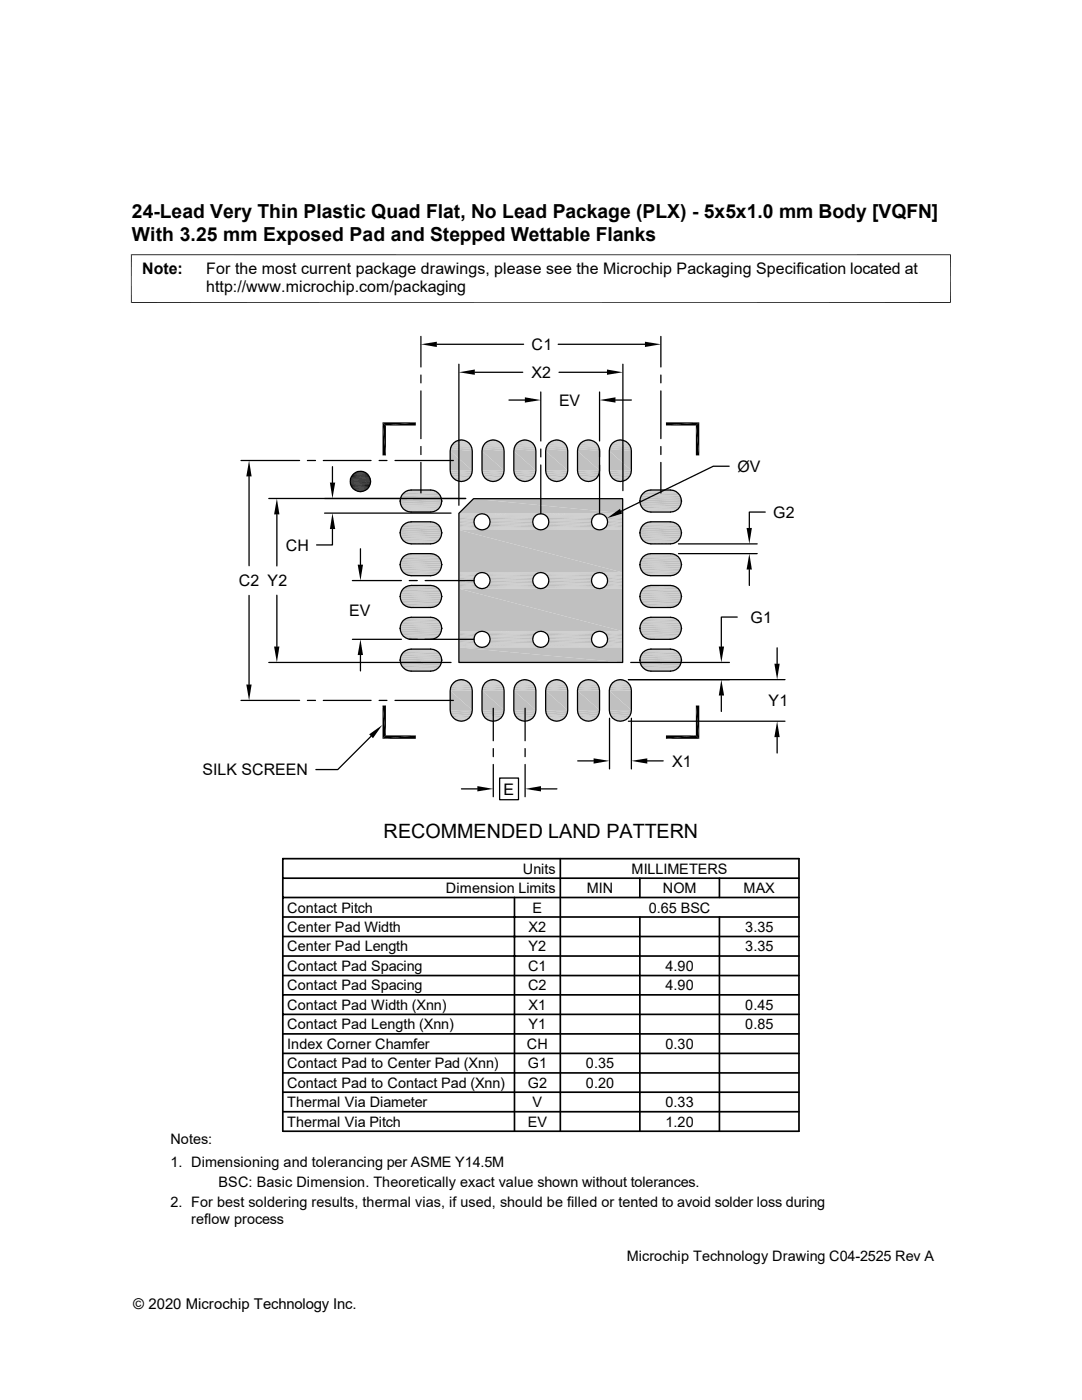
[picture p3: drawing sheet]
<svg xmlns="http://www.w3.org/2000/svg" width="216mm" height="279mm" viewBox="0 0 216 279" stroke-linecap="round" stroke-linejoin="round" font-family="sans-serif">
<g fill="#c0c0c0">
<path d="M91.7 87.8h.7z"/>
<path d="M98 87.8h.8z"/>
<path d="M104.4 87.8h.7z"/>
<path d="M110.7 87.8h.8z"/>
<path d="M117.1 87.8h.7z"/>
<path d="M123.4 87.8h.8z"/>
<path d="M117 87.8h.9z"/>
<path d="M117.1 87.8h.8z"/>
<path d="M104.3 87.8h.9z"/>
<path d="M104.4 87.8h.8z"/>
<path d="M91.6 87.8h.9z"/>
<path d="M91.7 87.8h.8z"/>
<path d="M123.1 87.9h1.4z"/>
<path d="M123.4 87.8l1.1 .1z"/>
<path d="M116.7 87.9h1.5z"/>
<path d="M117 87.8l1.2 .1z"/>
<path d="M110.4 87.9h1.4z"/>
<path d="M110.7 87.8l1.1 .1z"/>
<path d="M104 87.9h1.5z"/>
<path d="M104.3 87.8l1.2 .1z"/>
<path d="M97.7 87.9h1.4z"/>
<path d="M98 87.8l1.1 .1z"/>
<path d="M91.3 87.9h1.5z"/>
<path d="M91.6 87.8l1.2 .1z"/>
<path d="M122.9 88h1.7z"/>
<path d="M123.1 87.9l1.5 .1z"/>
<path d="M116.6 88h1.6z"/>
<path d="M116.7 87.9l1.5 .1z"/>
<path d="M110.2 88h1.7z"/>
<path d="M110.4 87.9l1.5 .1z"/>
<path d="M103.9 88h1.7z"/>
<path d="M104 87.9l1.6 .1z"/>
<path d="M97.5 88h1.7z"/>
<path d="M97.7 87.9l1.5 .1z"/>
<path d="M91.2 88h1.7z"/>
<path d="M91.3 87.9l1.6 .1z"/>
</g>
<path d="M122.7 88h2.2" fill="none" stroke="#c0c0c0" stroke-width=".2"/>
<path d="M122.9 88h1.7l.3 .1z" fill="#c0c0c0"/>
<path d="M116.3 88h2.2" fill="none" stroke="#c0c0c0" stroke-width=".2"/>
<path d="M116.6 88h1.6l.3 .1z" fill="#c0c0c0"/>
<path d="M110 88h2.2" fill="none" stroke="#c0c0c0" stroke-width=".2"/>
<path d="M110.2 88h1.7l.3 .1z" fill="#c0c0c0"/>
<path d="M103.7 88h2.1" fill="none" stroke="#c0c0c0" stroke-width=".2"/>
<path d="M103.9 88h1.7l.2 .1z" fill="#c0c0c0"/>
<path d="M97.3 88h2.2" fill="none" stroke="#c0c0c0" stroke-width=".2"/>
<path d="M97.5 88h1.7l.3 .1z" fill="#c0c0c0"/>
<path d="M91 88h2.1" fill="none" stroke="#c0c0c0" stroke-width=".2"/>
<path d="M91.2 88h1.7l.2 .1z" fill="#c0c0c0"/>
<g fill="none" stroke="#c0c0c0" stroke-width=".2">
<path d="M89.9 89.6h4.3M90 89.2h4.1M90.2 88.8h3.7M90.4 88.5h3.3M90.5 88.4h3.1M90.6 88.2h2.9M90.8 88.1h2.5M96.2 89.6h4.3M96.4 89.2h4.1M96.5 88.8h3.8M96.7 88.5h3.4M96.8 88.4h3.1"/>
<path d="M97 88.2h2.8M97.2 88.1h2.4M102.6 89.6h4.3M102.7 89.2h4.1M102.8 88.8h3.8M103.1 88.5h3.3M103.2 88.4h3.1M103.3 88.2h2.8M103.5 88.1h2.5M108.9 89.6h4.3M109 89.2h4.2M109.2 88.8h3.8"/>
<path d="M109.4 88.5h3.4M109.5 88.4h3.1M109.7 88.2h2.8M109.9 88.1h2.4M115.3 89.6h4.3M115.4 89.2h4.1M115.5 88.8h3.8M115.7 88.5h3.4M115.9 88.4h3.1M116 88.2h2.8M116.2 88.1h2.4M121.6 89.6h4.3"/>
<path d="M121.7 89.2h4.2M121.9 88.8h3.8M122.1 88.5h3.4M122.2 88.4h3.1M122.4 88.2h2.8M122.6 88.1h2.4"/>
</g>
<path d="M90.2 88.7h3.7M96.6 88.7h3.6M102.9 88.7h3.7M109.3 88.7h3.6M115.6 88.7h3.7M122 88.7h3.6" fill="none" stroke="#c0c0c0" stroke-width=".21"/>
<path d="M90 89h4.1M96.4 89h4M102.7 89h4.1M109.1 89h4M115.4 89h4.1M121.8 89h4" fill="none" stroke="#c0c0c0" stroke-width=".25"/>
<path d="M89.9 89.4h4.3M96.2 89.4h4.3M102.6 89.4h4.3M108.9 89.4h4.3M115.3 89.4h4.3M121.6 89.4h4.3" fill="none" stroke="#c0c0c0" stroke-width=".34"/>
<path d="M89.8 89.8h4.4M96.2 89.8h4.4M102.5 89.8h4.4M108.9 89.8h4.4M115.2 89.8h4.4M121.6 89.8h4.4" fill="none" stroke="#c0c0c0" stroke-width=".38"/>
<g fill="#c0c0c0">
<path d="M121.6 90l4.4 3.9h-4.4z"/>
<path d="M121.6 90h4.4v3.9z"/>
<path d="M115.2 90l4.4 3.9h-4.4z"/>
<path d="M115.2 90h4.4v3.9z"/>
<path d="M108.9 90l4.4 3.9h-4.4z"/>
<path d="M108.9 90h4.4v3.9z"/>
<path d="M102.5 90l4.4 3.9h-4.4z"/>
<path d="M102.5 90h4.4v3.9z"/>
<path d="M96.2 90l4.4 3.9h-4.4z"/>
<path d="M96.2 90h4.4v3.9z"/>
<path d="M89.8 90l4.4 3.9h-4.4z"/>
<path d="M89.8 90h4.4v3.9z"/>
</g>
<path d="M89.8 94.1h4.4M89.9 94.5h4.3M96.2 94.1h4.4M96.2 94.5h4.3M102.5 94.1h4.4M102.6 94.5h4.3M108.9 94.1h4.4M108.9 94.5h4.3M115.2 94.1h4.4M115.3 94.5h4.3M121.6 94.1h4.4M121.6 94.5h4.3" fill="none" stroke="#c0c0c0" stroke-width=".38"/>
<path d="M90 94.8h4.1M96.3 94.8h4.2M102.7 94.8h4.1M109 94.8h4.2M115.4 94.8h4.1M121.7 94.8h4.2" fill="none" stroke="#c0c0c0" stroke-width=".34"/>
<path d="M90.1 95.1h3.8M90.3 95.4h3.4M96.5 95.1h3.8M96.7 95.4h3.4M102.8 95.1h3.8M103 95.4h3.4M109.2 95.1h3.8M109.4 95.4h3.4M115.5 95.1h3.8M115.7 95.4h3.4M121.9 95.1h3.8M122.1 95.4h3.4" fill="none" stroke="#c0c0c0" stroke-width=".3"/>
<path d="M90.6 95.7h2.9M97 95.7h2.8M103.3 95.7h2.8M109.7 95.7h2.8M116 95.7h2.8M122.3 95.7h2.9" fill="none" stroke="#c0c0c0" stroke-width=".21"/>
<path d="M122.7 95.8l1.8 .2h-1.5z" fill="#c0c0c0"/>
<path d="M122.7 95.9h2.2" fill="none" stroke="#c0c0c0" stroke-width=".2"/>
<path d="M116.3 95.8l1.9 .2h-1.5z" fill="#c0c0c0"/>
<path d="M116.3 95.9h2.2" fill="none" stroke="#c0c0c0" stroke-width=".2"/>
<path d="M110 95.8l1.8 .2h-1.5z" fill="#c0c0c0"/>
<path d="M110 95.9h2.2" fill="none" stroke="#c0c0c0" stroke-width=".2"/>
<path d="M103.6 95.8l1.9 .2h-1.5z" fill="#c0c0c0"/>
<path d="M103.6 95.9h2.2" fill="none" stroke="#c0c0c0" stroke-width=".2"/>
<path d="M97.3 95.8l1.8 .2h-1.5z" fill="#c0c0c0"/>
<path d="M97.3 95.9h2.2" fill="none" stroke="#c0c0c0" stroke-width=".2"/>
<path d="M90.9 95.8l1.9 .2h-1.5z" fill="#c0c0c0"/>
<path d="M90.9 95.9h2.2" fill="none" stroke="#c0c0c0" stroke-width=".2"/>
<g fill="#c0c0c0">
<path d="M91.7 96.1h.7z"/>
<path d="M98 96.1h.8z"/>
<path d="M104.4 96.1h.7z"/>
<path d="M110.7 96.1h.8z"/>
<path d="M117.1 96.1h.7z"/>
<path d="M123.4 96.1h.8z"/>
<path d="M123 96l1.2 .1z"/>
<path d="M123 96h1.5z"/>
<path d="M116.7 96l1.1 .1z"/>
<path d="M116.7 96h1.5z"/>
<path d="M110.3 96l1.2 .1z"/>
<path d="M110.3 96h1.5z"/>
<path d="M104 96l1.1 .1z"/>
<path d="M104 96h1.5z"/>
<path d="M97.6 96l1.2 .1z"/>
<path d="M97.6 96h1.5z"/>
<path d="M91.3 96l1.1 .1z"/>
<path d="M91.3 96h1.5z"/>
</g>
<g fill="none" stroke="#c0c0c0" stroke-width=".2">
<path d="M80.9 98h6.1M81.3 97.9h5.4M81.7 97.8h4.6M128.8 98h6.1M129.1 97.9h5.4M129.5 97.8h4.7M79.9 100.4h8.2M80 100.8h8M80.1 101.2h7.7M80.3 101.5h7.3M80.5 101.6h7M80.6 101.7h6.7"/>
<path d="M80.8 101.9h6.4M80.9 102h6.1M80.9 104.4h6.1M80.9 108.3h6.1M80.9 110.7h6.1M80.9 114.7h6.1M80.9 117.1h6.1M81.2 102h5.6M81.3 104.2h5.4M81.3 108.5h5.4M81.3 110.6h5.4M81.3 114.8h5.4"/>
<path d="M81.3 116.9h5.4M81.3 102.1h5.4M81.6 102.2h4.8M81.7 104.2h4.6M81.7 108.5h4.6M81.7 110.5h4.6M81.7 114.9h4.6M81.7 116.9h4.6M128.8 102h6.1M128.8 104.4h6.1M128.8 108.3h6.1M128.8 110.7h6.1"/>
<path d="M128.8 114.7h6.1M128.8 117.1h6.1M129.1 102.1h5.4M129.1 104.2h5.4M129.1 108.5h5.4M129.1 110.6h5.4M129.1 114.8h5.4M129.1 116.9h5.4M129.5 102.2h4.7M129.5 104.2h4.7M129.5 108.5h4.7M129.5 110.5h4.7"/>
<path d="M129.5 114.9h4.7M129.5 116.9h4.7M80.9 121h6.1M80.9 123.4h6.1M80.9 127.4h6.1M80.9 129.8h6.1M80.9 133.7h6.1M81.3 121.2h5.4M81.3 123.3h5.4M81.3 127.5h5.4M81.3 129.6h5.4M81.3 133.9h5.4"/>
<path d="M81.7 121.2h4.6M81.7 123.2h4.6M81.7 127.6h4.6M81.7 129.6h4.6M81.7 133.9h4.6M128.8 121h6.1M128.8 123.4h6.1M128.8 127.4h6.1M128.8 129.8h6.1M128.8 133.7h6.1M129.1 121.2h5.4M129.1 123.3h5.4"/>
<path d="M129.1 127.5h5.4M129.1 129.6h5.4M129.1 133.9h5.4M129.5 121.2h4.7M129.5 123.2h4.7M129.5 127.6h4.7M129.5 129.6h4.7M129.5 133.9h4.7"/>
</g>
<g fill="none" stroke="#c0c0c0" stroke-width=".21">
<path d="M80.6 98.2h6.7M128.5 98.2h6.7M80.2 101.3h7.6M80.6 104.5h6.7M80.6 108.1h6.7M80.6 110.9h6.7M80.6 114.5h6.7M80.6 117.2h6.7M128.5 101.8h6.7M128.5 104.5h6.7M128.5 108.1h6.7M128.5 110.9h6.7"/>
<path d="M128.5 114.5h6.7M128.5 117.2h6.7M80.6 120.8h6.7M80.6 123.6h6.7M80.6 127.2h6.7M80.6 129.9h6.7M80.6 133.5h6.7M128.5 120.8h6.7M128.5 123.6h6.7M128.5 127.2h6.7M128.5 129.9h6.7M128.5 133.5h6.7"/>
</g>
<g fill="none" stroke="#c0c0c0" stroke-width=".3">
<path d="M80.1 98.7h7.7M80.3 98.4h7.3M128 98.7h7.7M128.2 98.4h7.3M80.1 105.1h7.7M80.1 107.6h7.7M80.1 111.4h7.7M80.1 113.9h7.7M80.1 117.8h7.7M80.3 104.8h7.3M80.3 107.9h7.3M80.3 111.1h7.3"/>
<path d="M80.3 114.2h7.3M80.3 117.5h7.3M128 105.1h7.7M128 107.6h7.7M128 111.4h7.7M128 113.9h7.7M128 117.8h7.7M128.2 104.8h7.3M128.2 107.9h7.3M128.2 111.1h7.3M128.2 114.2h7.3M128.2 117.5h7.3"/>
<path d="M80.1 120.3h7.7M80.1 124.1h7.7M80.1 126.6h7.7M80.1 133h7.7M80.3 120.6h7.3M80.3 123.8h7.3M80.3 126.9h7.3M80.3 133.3h7.3M128 120.3h7.7M128 124.1h7.7M128 126.6h7.7M128 133h7.7"/>
<path d="M128.2 120.6h7.3M128.2 123.8h7.3M128.2 126.9h7.3M128.2 133.3h7.3"/>
</g>
<g fill="none" stroke="#c0c0c0" stroke-width=".34">
<path d="M80 99.1h8M127.8 99.1h8M79.9 100.6h8.2M80 105.4h8M80 107.3h8M80 111.8h8M80 113.6h8M80 118.1h8M80 120h8M127.8 100.9h8M127.8 105.4h8M127.8 107.3h8"/>
<path d="M127.8 111.8h8M127.8 113.6h8M127.8 118.1h8M127.8 120h8M128 101.3h7.7M80 124.5h8M80 126.3h8M80 130.8h8M80 132.7h8M80.1 130.5h7.7M127.8 124.5h8M127.8 126.3h8"/>
<path d="M127.8 130.8h8M127.8 132.7h8M128 130.5h7.7"/>
</g>
<g fill="none" stroke="#c0c0c0" stroke-width=".38">
<path d="M79.8 99.8h8.3M79.9 99.4h8.2M127.7 99.8h8.3M127.7 99.4h8.2M79.8 100.2h8.3M79.8 106.2h8.3M79.8 106.5h8.3M79.8 112.5h8.3M79.8 112.9h8.3M79.8 118.9h8.3M79.8 119.2h8.3M79.9 105.8h8.2"/>
<path d="M79.9 106.9h8.2M79.9 112.1h8.2M79.9 113.3h8.2M79.9 118.5h8.2M79.9 119.6h8.2M127.7 100.2h8.3M127.7 106.2h8.3M127.7 106.5h8.3M127.7 112.5h8.3M127.7 112.9h8.3M127.7 118.9h8.3M127.7 119.2h8.3"/>
<path d="M127.7 100.6h8.2M127.7 105.8h8.2M127.7 106.9h8.2M127.7 112.1h8.2M127.7 113.3h8.2M127.7 118.5h8.2M127.7 119.6h8.2M79.8 125.2h8.3M79.8 125.6h8.3M79.8 131.6h8.3M79.8 131.9h8.3M79.9 124.8h8.2"/>
<path d="M79.9 126h8.2M79.9 131.2h8.2M79.9 132.3h8.2M127.7 125.2h8.3M127.7 125.6h8.3M127.7 131.6h8.3M127.7 131.9h8.3M127.7 124.8h8.2M127.7 126h8.2M127.7 131.2h8.2M127.7 132.3h8.2"/>
</g>
<path d="M80 101h8M128.2 101.6h7.3M80.3 130.2h7.3M128.2 130.2h7.3" fill="none" stroke="#c0c0c0" stroke-width=".25"/>
<g fill="#c0c0c0">
<path d="M91.7 135.7h.7z"/>
<path d="M98 135.7h.8z"/>
<path d="M104.4 135.7h.7z"/>
<path d="M110.7 135.7h.8z"/>
<path d="M117.1 135.7h.7z"/>
<path d="M123.4 135.7h.8z"/>
<path d="M117 135.7h.9z"/>
<path d="M117.1 135.7h.8z"/>
<path d="M104.3 135.7h.9z"/>
<path d="M104.4 135.7h.8z"/>
<path d="M91.6 135.7h.9z"/>
<path d="M91.7 135.7h.8z"/>
<path d="M123.1 135.8h1.4z"/>
<path d="M123.4 135.7l1.1 .1z"/>
<path d="M116.7 135.8h1.5z"/>
<path d="M117 135.7l1.2 .1z"/>
<path d="M110.4 135.8h1.4z"/>
<path d="M110.7 135.7l1.1 .1z"/>
<path d="M104 135.8h1.5z"/>
<path d="M104.3 135.7l1.2 .1z"/>
<path d="M97.7 135.8h1.4z"/>
<path d="M98 135.7l1.1 .1z"/>
<path d="M91.3 135.8h1.5z"/>
<path d="M91.6 135.7l1.2 .1z"/>
<path d="M122.9 135.8h1.7z"/>
<path d="M123.1 135.8h1.5z"/>
<path d="M116.6 135.8h1.6z"/>
<path d="M110.2 135.8h1.7z"/>
<path d="M110.4 135.8h1.5z"/>
<path d="M103.9 135.8h1.7z"/>
<path d="M104 135.8h1.6z"/>
<path d="M97.5 135.8h1.7z"/>
<path d="M97.7 135.8h1.5z"/>
<path d="M91.2 135.8h1.7z"/>
<path d="M91.3 135.8h1.6z"/>
</g>
<path d="M122.7 135.9h2.2" fill="none" stroke="#c0c0c0" stroke-width=".2"/>
<path d="M122.9 135.8h1.7l.3 .1z" fill="#c0c0c0"/>
<path d="M116.3 135.9h2.2" fill="none" stroke="#c0c0c0" stroke-width=".2"/>
<path d="M116.6 135.8h1.6l.3 .1z" fill="#c0c0c0"/>
<path d="M110 135.9h2.2" fill="none" stroke="#c0c0c0" stroke-width=".2"/>
<path d="M110.2 135.8h1.7l.3 .1z" fill="#c0c0c0"/>
<path d="M103.7 135.9h2.1" fill="none" stroke="#c0c0c0" stroke-width=".2"/>
<path d="M103.9 135.8h1.7l.2 .1z" fill="#c0c0c0"/>
<path d="M97.3 135.9h2.2" fill="none" stroke="#c0c0c0" stroke-width=".2"/>
<path d="M97.5 135.8h1.7l.3 .1z" fill="#c0c0c0"/>
<path d="M91 135.9h2.1" fill="none" stroke="#c0c0c0" stroke-width=".2"/>
<path d="M91.2 135.8h1.7l.2 .1z" fill="#c0c0c0"/>
<g fill="none" stroke="#c0c0c0" stroke-width=".2">
<path d="M89.9 137.4h4.3M90 137h4.1M90.2 136.7h3.7M90.2 136.5h3.7M90.4 136.4h3.3M90.5 136.2h3.1M90.6 136.1h2.9M90.8 136h2.5M96.2 137.4h4.3M96.4 137h4.1M96.5 136.7h3.8M96.6 136.5h3.6"/>
<path d="M96.7 136.4h3.4M96.8 136.2h3.1M97 136.1h2.8M97.2 136h2.4M102.6 137.4h4.3M102.7 137h4.1M102.8 136.7h3.8M102.9 136.5h3.7M103.1 136.4h3.3M103.2 136.2h3.1M103.3 136.1h2.8M103.5 136h2.5"/>
<path d="M108.9 137.4h4.3M109 137h4.2M109.2 136.7h3.8M109.3 136.5h3.6M109.4 136.4h3.4M109.5 136.2h3.1M109.7 136.1h2.8M109.9 136h2.4M115.3 137.4h4.3M115.4 137h4.1M115.5 136.7h3.8M115.6 136.5h3.7"/>
<path d="M115.7 136.4h3.4M115.9 136.2h3.1M116 136.1h2.8M116.2 136h2.4M121.6 137.4h4.3M121.7 137h4.2M121.9 136.7h3.8M122 136.5h3.6M122.1 136.4h3.4M122.2 136.2h3.1M122.4 136.1h2.8M122.6 136h2.4"/>
</g>
<path d="M90 136.9h4.1M96.4 136.9h4M102.7 136.9h4.1M109.1 136.9h4M115.4 136.9h4.1M121.8 136.9h4" fill="none" stroke="#c0c0c0" stroke-width=".25"/>
<path d="M89.9 137.2h4.3M96.2 137.2h4.3M102.6 137.2h4.3M108.9 137.2h4.3M115.3 137.2h4.3M121.6 137.2h4.3" fill="none" stroke="#c0c0c0" stroke-width=".34"/>
<path d="M89.8 137.6h4.4M96.2 137.6h4.4M102.5 137.6h4.4M108.9 137.6h4.4M115.2 137.6h4.4M121.6 137.6h4.4" fill="none" stroke="#c0c0c0" stroke-width=".38"/>
<g fill="#c0c0c0">
<path d="M121.6 137.8l4.4 3.9h-4.4z"/>
<path d="M121.6 137.8h4.4v3.9z"/>
<path d="M115.2 137.8l4.4 3.9h-4.4z"/>
<path d="M115.2 137.8h4.4v3.9z"/>
<path d="M108.9 137.8l4.4 3.9h-4.4z"/>
<path d="M108.9 137.8h4.4v3.9z"/>
<path d="M102.5 137.8l4.4 3.9h-4.4z"/>
<path d="M102.5 137.8h4.4v3.9z"/>
<path d="M96.2 137.8l4.4 3.9h-4.4z"/>
<path d="M96.2 137.8h4.4v3.9z"/>
<path d="M89.8 137.8l4.4 3.9h-4.4z"/>
<path d="M89.8 137.8h4.4v3.9z"/>
</g>
<path d="M89.8 141.9h4.4M89.9 142.3h4.3M96.2 141.9h4.4M96.2 142.3h4.3M102.5 141.9h4.4M102.6 142.3h4.3M108.9 141.9h4.4M108.9 142.3h4.3M115.2 141.9h4.4M115.3 142.3h4.3M121.6 141.9h4.4M121.6 142.3h4.3" fill="none" stroke="#c0c0c0" stroke-width=".38"/>
<path d="M90 142.7h4.1M90.1 143h3.8M96.3 142.7h4.2M96.5 143h3.8M102.7 142.7h4.1M102.8 143h3.8M109 142.7h4.2M109.2 143h3.8M115.4 142.7h4.1M115.5 143h3.8M121.7 142.7h4.2M121.9 143h3.8" fill="none" stroke="#c0c0c0" stroke-width=".34"/>
<path d="M90.3 143.3h3.4M96.7 143.3h3.4M103 143.3h3.4M109.4 143.3h3.4M115.7 143.3h3.4M122.1 143.3h3.4" fill="none" stroke="#c0c0c0" stroke-width=".25"/>
<path d="M90.6 143.5h2.9M97 143.5h2.8M103.3 143.5h2.8M109.7 143.5h2.8M116 143.5h2.8M122.3 143.5h2.9" fill="none" stroke="#c0c0c0" stroke-width=".21"/>
<path d="M122.7 143.6l1.8 .2h-1.5z" fill="#c0c0c0"/>
<path d="M122.7 143.7h2.2" fill="none" stroke="#c0c0c0" stroke-width=".2"/>
<path d="M116.3 143.6l1.9 .2h-1.5z" fill="#c0c0c0"/>
<path d="M116.3 143.7h2.2" fill="none" stroke="#c0c0c0" stroke-width=".2"/>
<path d="M110 143.6l1.8 .2h-1.5z" fill="#c0c0c0"/>
<path d="M110 143.7h2.2" fill="none" stroke="#c0c0c0" stroke-width=".2"/>
<path d="M103.6 143.6l1.9 .2h-1.5z" fill="#c0c0c0"/>
<path d="M103.6 143.7h2.2" fill="none" stroke="#c0c0c0" stroke-width=".2"/>
<path d="M97.3 143.6l1.8 .2h-1.5z" fill="#c0c0c0"/>
<path d="M97.3 143.7h2.2" fill="none" stroke="#c0c0c0" stroke-width=".2"/>
<path d="M90.9 143.6l1.9 .2h-1.5z" fill="#c0c0c0"/>
<path d="M90.9 143.7h2.2" fill="none" stroke="#c0c0c0" stroke-width=".2"/>
<g fill="#c0c0c0">
<path d="M91.7 143.9h.7z"/>
<path d="M98 143.9h.8z"/>
<path d="M104.4 143.9h.7z"/>
<path d="M110.7 143.9h.8z"/>
<path d="M117.1 143.9h.7z"/>
<path d="M123.4 143.9h.8z"/>
<path d="M123 143.8l1.2 .1z"/>
<path d="M123 143.8h1.5z"/>
<path d="M116.7 143.8l1.1 .1z"/>
<path d="M116.7 143.8h1.5z"/>
<path d="M110.3 143.8l1.2 .1z"/>
<path d="M110.3 143.8h1.5z"/>
<path d="M104 143.8l1.1 .1z"/>
<path d="M104 143.8h1.5z"/>
<path d="M97.6 143.8l1.2 .1z"/>
<path d="M97.6 143.8h1.5z"/>
<path d="M91.3 143.8l1.1 .1z"/>
<path d="M91.3 143.8h1.5z"/>
<path d="M94.5 99.5l29.7 2.9h-32.6z"/>
<path d="M94.5 99.5h29.7v2.9z"/>
</g>
<g fill="none" stroke="#c0c0c0" stroke-width=".2">
<path d="M91.6 102.5h32.6M91.6 102.6h4.5M91.6 102.7h4.2M91.6 102.8h3.9M91.6 105.5h3.9M91.6 105.6h4.2M91.6 105.7h4.5M96.4 102.6h11.3M96.4 105.7h11.3M96.6 102.7h10.9M96.6 105.6h10.9M96.9 102.8h10.3"/>
<path d="M96.9 105.5h10.3M108.1 102.6h11.4M108.1 105.7h11.4M108.3 102.7h10.9M108.3 105.6h10.9M108.6 102.8h10.3M108.6 105.5h10.3M119.8 102.6h4.4M119.8 105.7h4.4M120.1 102.7h4.1M120.1 105.6h4.1M120.4 102.8h3.8"/>
<path d="M120.4 105.5h3.8"/>
</g>
<path d="M91.6 103h3.6M91.6 103.2h3.4M91.6 105.3h3.6M97.2 103h9.7M97.2 105.3h9.7M97.4 103.2h9.3M108.9 103h9.8M108.9 105.3h9.8M109.1 103.2h9.3M120.6 103h3.6M120.6 105.3h3.6M120.8 103.2h3.4" fill="none" stroke="#c0c0c0" stroke-width=".21"/>
<g fill="none" stroke="#c0c0c0" stroke-width=".3">
<path d="M91.6 103.4h3.2M91.6 104h3M91.6 104.3h3M91.6 104.6h3.1M97.6 103.4h9M97.7 104.6h8.7M97.8 104h8.5M97.8 104.3h8.5M109.3 103.4h8.9M109.4 104.6h8.7M109.5 104h8.5M109.5 104.3h8.5"/>
<path d="M121 103.4h3.2M121.1 104.6h3.1M121.2 104h3M121.2 104.3h3"/>
</g>
<path d="M91.6 103.7h3.1M91.6 104.9h3.2M91.6 105.1h3.4M97.4 105.1h9.3M97.6 104.9h9M97.7 103.7h8.7M109.1 105.1h9.3M109.3 104.9h8.9M109.4 103.7h8.7M120.8 105.1h3.4M121 104.9h3.2M121.1 103.7h3.1" fill="none" stroke="#c0c0c0" stroke-width=".25"/>
<g fill="#c0c0c0">
<path d="M91.6 105.7l32.6 8.6h-32.6z"/>
<path d="M91.6 105.7h32.6v8.6z"/>
</g>
<g fill="none" stroke="#c0c0c0" stroke-width=".2">
<path d="M91.6 114.3h4.5M91.6 114.4h4.2M91.6 114.5h3.9M91.6 114.7h3.6M91.6 117.1h3.6M91.6 117.2h3.9M91.6 117.4h4.2M91.6 117.5h4.5M96.4 114.3h11.3M96.4 117.5h11.3M96.6 114.4h10.9M96.6 117.4h10.9"/>
<path d="M96.9 114.5h10.3M96.9 117.2h10.3M97.2 114.7h9.7M97.2 117.1h9.7M108.1 114.3h11.4M108.1 117.5h11.4M108.3 114.4h10.9M108.3 117.4h10.9M108.6 114.5h10.3M108.6 117.2h10.3M108.9 114.7h9.8M108.9 117.1h9.8"/>
<path d="M119.8 114.3h4.4M119.8 117.5h4.4M120.1 114.4h4.1M120.1 117.4h4.1M120.4 114.5h3.8M120.4 117.2h3.8M120.6 114.7h3.6M120.6 117.1h3.6"/>
</g>
<g fill="none" stroke="#c0c0c0" stroke-width=".25">
<path d="M91.6 114.9h3.4M91.6 115.1h3.2M91.6 116.6h3.2M91.6 116.8h3.4M97.4 114.9h9.3M97.4 116.8h9.3M97.6 115.1h9M97.6 116.6h9M109.1 114.9h9.3M109.1 116.8h9.3M109.3 115.1h8.9M109.3 116.6h8.9"/>
<path d="M120.8 114.9h3.4M120.8 116.8h3.4M121 115.1h3.2M121 116.6h3.2"/>
</g>
<g fill="none" stroke="#c0c0c0" stroke-width=".3">
<path d="M91.6 115.4h3.1M91.6 115.7h3M91.6 116h3M91.6 116.3h3.1M97.7 115.4h8.7M97.7 116.3h8.7M97.8 115.7h8.5M97.8 116h8.5M109.4 115.4h8.7M109.4 116.3h8.7M109.5 115.7h8.5M109.5 116h8.5"/>
<path d="M121.1 115.4h3.1M121.1 116.3h3.1M121.2 115.7h3M121.2 116h3"/>
</g>
<g fill="#c0c0c0">
<path d="M91.6 117.5l32.6 8.5h-32.6z"/>
<path d="M91.6 117.5h32.6v8.5z"/>
</g>
<g fill="none" stroke="#c0c0c0" stroke-width=".2">
<path d="M91.6 126h4.5M91.6 126.1h4.2M91.6 126.2h3.9M91.6 128.9h3.9M91.6 129.1h4.2M91.6 129.2h4.5M96.4 126h11.3M96.4 129.2h11.3M96.6 126.1h10.9M96.6 129.1h10.9M96.9 126.2h10.3M96.9 128.9h10.3"/>
<path d="M108.1 126h11.4M108.1 129.2h11.4M108.3 126.1h10.9M108.3 129.1h10.9M108.6 126.2h10.3M108.6 128.9h10.3M119.8 126h4.4M119.8 129.2h4.4M120.1 126.1h4.1M120.1 129.1h4.1M120.4 126.2h3.8M120.4 128.9h3.8"/>
</g>
<path d="M91.6 126.4h3.6M91.6 128.5h3.4M91.6 128.8h3.6M97.2 126.4h9.7M97.2 128.8h9.7M97.4 128.5h9.3M108.9 126.4h9.8M108.9 128.8h9.8M109.1 128.5h9.3M120.6 126.4h3.6M120.6 128.8h3.6M120.8 128.5h3.4" fill="none" stroke="#c0c0c0" stroke-width=".21"/>
<path d="M91.6 126.6h3.4M91.6 126.9h3.2M91.6 128h3.1M97.4 126.6h9.3M97.6 126.9h9M97.7 128h8.7M109.1 126.6h9.3M109.3 126.9h8.9M109.4 128h8.7M120.8 126.6h3.4M121 126.9h3.2M121.1 128h3.1" fill="none" stroke="#c0c0c0" stroke-width=".25"/>
<g fill="none" stroke="#c0c0c0" stroke-width=".3">
<path d="M91.6 127.1h3.1M91.6 127.4h3M91.6 127.7h3M91.6 128.3h3.2M97.6 128.3h9M97.7 127.1h8.7M97.8 127.4h8.5M97.8 127.7h8.5M109.3 128.3h8.9M109.4 127.1h8.7M109.5 127.4h8.5M109.5 127.7h8.5"/>
<path d="M121 128.3h3.2M121.1 127.1h3.1M121.2 127.4h3M121.2 127.7h3"/>
</g>
<g fill="#c0c0c0">
<path d="M91.6 129.2l32.6 3h-32.6z"/>
<path d="M91.6 129.2h32.6v3z"/>
</g>
<g fill="none" stroke="#000" stroke-width=".25">
<path d="M84 67.1v6.1M84 74.8v1.6M84 78v9.5M87.2 68.7h17.3M91.6 72.7v28.1M94.7 74.3h9.6M101.6 79.8h3.1M107.9 78.2v9.8M111.4 68.7h17.3M111.5 74.3h9.6M119.6 78.2v9.8M122.8 79.8h3.2"/>
<path d="M124.3 72.7v25.2M131.9 67.1v6.1M131.9 74.8v1.6M131.9 78v9.5M48.1 91.9h11.7M49.7 95.1v17.8M53.6 99.5h39.3M61.3 91.9h1.6M64.5 91.9h9.5M66.3 93.1v3.2M75.6 91.9h1.6M78.8 91.9h11.7"/>
<path d="M79.8 100a2.24 2.24 0 0 1 2.2-2.2h3.9a2.24 2.24 0 0 1 2.2 2.2M79.8 100a2.17 2.17 0 0 0 2.2 2.2h3.9a2.17 2.17 0 0 0 2.2-2.2M79.8 100h.1M84 89.1v1.6M84 92.3v6.1M88.1 100h.1M90.5 88.4a2.19 2.19 0 0 1 2.4-.4 2.19 2.19 0 0 1 1.3 2v3.9a2.2 2.2 0 0 1-2.2 2.2 2.2 2.2 0 0 1-2.2-2.2v-3.9l.3-1.1zM94.5 99.5h29.7v32.7h-32.6v-29.8zM96.8 88.4a2.22 2.22 0 0 1 2.4-.4 2.22 2.22 0 0 1 1.4 2v3.9a2.2 2.2 0 0 1-2.2 2.2 2.2 2.2 0 0 1-2.2-2.2v-3.9l.1-.6zM103.2 88.4a2.22 2.22 0 0 1 2.4-.4 2.22 2.22 0 0 1 1.3 2v3.9a2.2 2.2 0 0 1-2.2 2.2 2.2 2.2 0 0 1-2.2-2.2v-3.9l.1-.6zM107.9 89.6v1.6M107.9 92.8v9.7"/>
<path d="M109.5 88.4a2.22 2.22 0 0 1 2.4-.4 2.22 2.22 0 0 1 1.4 2v3.9a2.2 2.2 0 0 1-2.2 2.2 2.2 2.2 0 0 1-2.2-2.2v-3.9l.1-.6zM115.9 88.4a2.22 2.22 0 0 1 2.4-.4 2.22 2.22 0 0 1 1.3 2v3.9a2.2 2.2 0 0 1-2.2 2.2 2.2 2.2 0 0 1-2.2-2.2v-3.9l.1-.6zM119.6 89.6v1.6M119.6 92.8v9.7M122.2 88.4a2.22 2.22 0 0 1 2.4-.4 2.22 2.22 0 0 1 1.4 2v3.9a2.2 2.2 0 0 1-2.2 2.2 2.2 2.2 0 0 1-2.2-2.2v-3.9l.1-.6zM127.7 100a2.24 2.24 0 0 1 2.2-2.2h3.9a2.24 2.24 0 0 1 2.2 2.2M127.7 100a2.17 2.17 0 0 0 2.2 2.2h3.9a2.17 2.17 0 0 0 2.2-2.2M127.7 100h.1M131.9 89.1v1.6M131.9 92.3v6.1M136 100h.1M145.5 93h-3.2l-18.3 9"/>
<path d="M49.7 118.8v17.8M55.2 102.7v10.2M55.2 118.8v10.2M64.8 102.4h25.2M66.3 105.6v3.2h-3.1M70.3 115.9h9.8M71.9 109.5v3.2M79.8 119a2.17 2.17 0 0 1 2.2-2.2h3.9a2.17 2.17 0 0 1 2.2 2.2M79.8 119a2.17 2.17 0 0 0 2.2 2.2h3.9a2.17 2.17 0 0 0 2.2-2.2M79.8 112.7a2.17 2.17 0 0 1 2.2-2.2h3.9a2.17 2.17 0 0 1 2.2 2.2M79.8 112.7a2.17 2.17 0 0 0 2.2 2.2h3.9a2.17 2.17 0 0 0 2.2-2.2M79.8 106.3a2.17 2.17 0 0 1 2.2-2.2h3.9a2.17 2.17 0 0 1 2.2 2.2"/>
<path d="M79.8 106.3a2.17 2.17 0 0 0 2.2 2.2h3.9a2.17 2.17 0 0 0 2.2-2.2M79.8 119h.1M79.8 112.7h.1M79.8 106.3h.1M81.7 115.9h1.6M84.8 115.9h9.8M88.1 119h.1M88.1 112.7h.1M88.1 106.3h.1M127.7 119a2.17 2.17 0 0 1 2.2-2.2h3.9a2.17 2.17 0 0 1 2.2 2.2M127.7 119a2.17 2.17 0 0 0 2.2 2.2h3.9a2.17 2.17 0 0 0 2.2-2.2M127.7 112.7a2.17 2.17 0 0 1 2.2-2.2h3.9a2.17 2.17 0 0 1 2.2 2.2"/>
<path d="M127.7 112.7a2.17 2.17 0 0 0 2.2 2.2h3.9a2.17 2.17 0 0 0 2.2-2.2M127.7 106.3a2.17 2.17 0 0 1 2.2-2.2h3.9a2.17 2.17 0 0 1 2.2 2.2M127.7 106.3a2.17 2.17 0 0 0 2.2 2.2h3.9a2.17 2.17 0 0 0 2.2-2.2M127.7 119h.1M127.7 112.7h.1M127.7 106.3h.1M135.4 110.5h15.7M135.4 108.5h15.7M136 119h.1M136 112.7h.1M136 106.3h.1M149.5 113.7v3.1"/>
<path d="M152.7 102.2h-3.2v3.2M48.1 139.8h11.7M53.6 132.2h36.4M61.3 139.8h1.6M64.5 139.8h9.5M70.3 127.6h9.8M71.9 130.7v3.2M75.6 139.8h1.6M78.8 139.8h11.7M79.8 131.7a2.17 2.17 0 0 1 2.2-2.2h3.9a2.17 2.17 0 0 1 2.2 2.2M79.8 131.7a2.24 2.24 0 0 0 2.2 2.2h3.9a2.24 2.24 0 0 0 2.2-2.2M79.8 125.4a2.17 2.17 0 0 1 2.2-2.2h3.9a2.17 2.17 0 0 1 2.2 2.2"/>
<path d="M79.8 125.4a2.17 2.17 0 0 0 2.2 2.2M79.8 131.7h.1M79.8 125.4h.1M81.7 127.6h12.9M88.1 125.4a2.17 2.17 0 0 1-2.2 2.2M88.1 131.7h.1M88.1 125.4h.1M90.5 136.3a2.19 2.19 0 0 1 2.4-.5 2.19 2.19 0 0 1 1.3 2v3.9a2.2 2.2 0 0 1-2.2 2.2 2.2 2.2 0 0 1-2.2-2.2v-3.9l.3-1.1zM96.8 136.3a2.22 2.22 0 0 1 2.4-.5 2.22 2.22 0 0 1 1.4 2v3.9a2.2 2.2 0 0 1-2.2 2.2 2.2 2.2 0 0 1-2.2-2.2v-3.9l.1-.6zM103.2 136.3a2.22 2.22 0 0 1 2.4-.5 2.22 2.22 0 0 1 1.3 2v3.9a2.2 2.2 0 0 1-2.2 2.2 2.2 2.2 0 0 1-2.2-2.2v-3.9l.1-.6zM109.5 136.3a2.22 2.22 0 0 1 2.4-.5 2.22 2.22 0 0 1 1.4 2v3.9a2.2 2.2 0 0 1-2.2 2.2 2.2 2.2 0 0 1-2.2-2.2v-3.9l.1-.6zM115.9 136.3a2.22 2.22 0 0 1 2.4-.5 2.22 2.22 0 0 1 1.3 2v3.9a2.2 2.2 0 0 1-2.2 2.2 2.2 2.2 0 0 1-2.2-2.2v-3.9l.1-.6z"/>
<path d="M122.2 136.3a2.22 2.22 0 0 1 2.4-.5 2.22 2.22 0 0 1 1.4 2v3.9a2.2 2.2 0 0 1-2.2 2.2 2.2 2.2 0 0 1-2.2-2.2v-3.9l.1-.6zM125.4 135.6h31.2M125.9 132.2h19.6M127.7 131.7a2.17 2.17 0 0 1 2.2-2.2h3.9a2.17 2.17 0 0 1 2.2 2.2M127.7 131.7a2.24 2.24 0 0 0 2.2 2.2h3.9a2.24 2.24 0 0 0 2.2-2.2M127.7 125.4a2.17 2.17 0 0 1 2.2-2.2h3.9a2.17 2.17 0 0 1 2.2 2.2M127.7 125.4a2.17 2.17 0 0 0 2.2 2.2h3.9a2.17 2.17 0 0 0 2.2-2.2M127.7 131.7h.1M127.7 125.4h.1M136 131.7h.1M136 125.4h.1M143.9 138.8v3.2"/>
<path d="M147.1 123.1h-3.2v5.9M155.1 129.3v3.2M74 146.9l-6.6 6.7h-4.4M92.1 157.4h3.1M98.4 141.4v6.4M98.4 149.4v1.6M98.4 152.6v6.4M99.7 155.3h3.8v4.3h-3.8zM104.8 141.4v6.4M104.8 149.4v1.6M104.8 152.6v6.4M107.9 157.4h3.2"/>
<path d="M115.3 151.8h3.1M121.6 143.3v10.2M125.4 143.9h31.2M126 143.3v10.2M129.2 151.8h3.1M155.1 147.1v3.2"/>
<circle cx="71.9" cy="96.1" r="2.03"/>
<circle cx="96.2" cy="115.9" r="1.61"/>
<circle cx="96.2" cy="104.1" r="1.61"/>
<circle cx="107.9" cy="104.1" r="1.61"/>
<circle cx="107.9" cy="115.9" r="1.61"/>
<circle cx="119.6" cy="115.9" r="1.62"/>
<circle cx="119.6" cy="104.2" r="1.62"/>
<circle cx="96.2" cy="127.6" r="1.61"/>
<circle cx="107.9" cy="127.6" r="1.61"/>
<circle cx="119.6" cy="127.6" r="1.62"/>
</g>
<g fill="none" stroke="#000" stroke-width=".34">
<path d="M56.4 175.3h103M56.4 171.4h103v54.4h-103zM56.4 179.1h103M102.7 179.1v46.7M111.8 171.4v54.4M127.7 175.3v3.8M143.6 175.3v3.8M56.4 198.5h103M56.4 186.9h103M56.4 183h103M56.4 190.8h103M56.4 194.7h103"/>
<path d="M127.7 183v42.8M143.6 183v42.8M56.4 202.4h103M56.4 218h103M56.4 206.3h103M56.4 214.1h103M56.4 210.2h103M56.4 221.9h103"/>
</g>
<g fill="#000">
<path d="M84 68.7l3.2-.5v1.1zM91.6 74.3l3.1-.6v1.1zM104.7 79.3l3.2 .5-3.2 .5zM121.1 73.7l3.2 .6-3.2 .5zM119.6 79.8l3.2-.5v1zM128.7 68.2l3.2 .5-3.2 .6zM49.7 91.9l.5 3.2h-1.1zM65.8 96.3h1.1l-.6 3.2zM70.9 97.8l1.9 .1zM70.9 97.8h2zM70.9 94.3h2zM71.1 94.2l1.8 .1z"/>
<path d="M71.1 97.9l1.5 .1zM71.1 97.9h1.7zM71.1 94.2h1.7zM71.2 94.1l1.6 .1zM71.2 98h1.2zM71.2 98h1.4zM71.2 94.1h1.4zM71.5 94.1h1.1zM71.5 98l.6 .1zM71.5 98h.9zM71.5 94.1h.9zM71.6 94.1h.8z"/>
<path d="M71.6 98.1h.5zM71.6 94.1h.5zM76.3 84.3l.7 6.6h-.7zM76.3 84.3l.7 .6v6zM77 84.9l6-.6v.6zM76.3 84.3h6.7l-6 .6zM132.9 84.3h6.6l-6.6 .6zM132.9 84.9l6.6-.6-.6 .6zM138.9 84.9l.6 6h-.6zM138.9 84.9l.6-.6v6.6zM55.2 99.5l.6 3.2h-1.1zM66.3 102.4l.6 3.2h-1.1z"/>
<path d="M71.4 112.7h1l-.5 3.2zM121.1 103.4l2.6-1.8 .5 .9zM149.5 110.5l.5 3.2h-1zM149 105.4h1l-.5 3.1zM49.1 136.6h1.1l-.5 3.2zM54.7 129h1.1l-.6 3.2zM71.9 127.6l.5 3.1h-1zM143.9 135.6l.6 3.2h-1.1zM143.4 129h1.1l-.6 3.2zM154.5 132.5h1.1l-.5 3.1zM73.7 146.6l2.6-1.9-1.9 2.6zM76.3 140.8l.7 6-.7 .6z"/>
<path d="M76.3 140.8h.7v6zM76.3 147.4l6.7-.6v.6zM76.3 147.4l.7-.6h6zM95.2 156.9l3.2 .5-3.2 .5zM104.8 157.4l3.1-.5v1zM118.4 151.3l3.2 .5-3.2 .6zM126 151.8l3.2-.5v1.1zM132.9 146.8h6l-6 .6zM132.9 147.4l6-.6 .6 .6zM138.9 140.8l.6 6.6-.6-.6zM138.9 140.8h.6v6.6zM155.1 143.9l.5 3.2h-1.1z"/>
</g>
<g fill="none" stroke="#000" stroke-width=".2">
<path d="M26.1 50.8h163.6M26.2 50.8v9.7M189.7 50.8v9.7M26.1 60.4h163.6M69.9 96.2h4.1M69.9 95.6h4M69.9 96.6h4M70 95.4h3.9M70 96.7h3.9M70 95.3h3.8M70.1 95.1h3.6M70.1 97.1h3.6"/>
<path d="M70.2 94.9h3.4M70.2 97.3h3.4M70.3 94.7h3.2M70.3 97.4h3.2M70.4 94.6h3M70.4 97.6h3M70.6 94.5h2.6M70.6 97.7h2.6M70.7 94.4h2.4M70.7 97.8h2.4"/>
</g>
<path d="M69.9 95.8h4M69.9 96h4.1M69.9 96.4h4M70 96.9h3.8" fill="none" stroke="#000" stroke-width=".21"/>
<g font-size="3.9">
<text x="26.3" y="43.5">24-Lead Very Thin Plastic Quad Flat, No Lead Package (PLX) - 5x5x1.0 mm Body [VQFN]</text>
<text x="26.3" y="48">With 3.25 mm Exposed Pad and Stepped Wettable Flanks</text>
<text x="76.5" y="167.2">RECOMMENDED LAND PATTERN</text>
</g>
<g font-size="3.2">
<text x="28.4" y="54.6">Note:</text>
<text x="41.1" y="54.6">For the most current package drawings, please see the Microchip Packaging Specification located at</text>
<text x="41.1" y="58.3">http://www.microchip.com/packaging</text>
<text x="106.1" y="69.9">C1</text>
<text x="106" y="75.4">X2</text>
<text x="111.5" y="81">EV</text>
<text x="147.2" y="94.1">ØV</text>
<text x="154.3" y="103.3">G2</text>
<text x="57.1" y="109.9">CH</text>
<text x="47.7" y="117">C2 Y2</text>
<text x="69.7" y="122.9">EV</text>
<text x="149.8" y="124.3">G1</text>
<text x="153.4" y="140.9">Y1</text>
<text x="40.4" y="154.7">SILK SCREEN</text>
<text x="134.1" y="153">X1</text>
<text x="100.5" y="158.6">E</text>
</g>
<text font-size="3" x="26.6" y="261.3">© 2020 Microchip Technology Inc.</text>
<g font-size="2.9">
<text x="89" y="178.2">Dimension Limits</text>
<text x="104.3" y="174.3">Units</text>
<text x="117.1" y="178.2">MIN</text>
<text x="126" y="174.3">MILLIMETERS</text>
<text x="132.2" y="178.2">NOM</text>
<text x="148.4" y="178.2">MAX</text>
<text x="57.3" y="186">Center Pad Width</text>
<text x="57.3" y="182.1">Contact Pitch</text>
<text x="105.5" y="186">X2</text>
<text x="106.3" y="182.1">E</text>
<text x="129.5" y="182.1">0.65 BSC</text>
<text x="148.7" y="186">3.35</text>
<text x="57.3" y="189.9">Center Pad Length</text>
<text x="105.5" y="189.9">Y2</text>
<text x="148.7" y="189.9">3.35</text>
<text x="57.3" y="193.8">Contact Pad Spacing</text>
<text x="57.3" y="197.7">Contact Pad Spacing</text>
<text x="105.4" y="197.7">C2</text>
<text x="105.4" y="193.8">C1</text>
<text x="132.8" y="197.7">4.90</text>
<text x="132.8" y="193.8">4.90</text>
<text x="57.3" y="201.5">Contact Pad Width (Xnn)</text>
<text x="105.5" y="201.5">X1</text>
<text x="148.7" y="201.5">0.45</text>
<text x="57.3" y="205.4">Contact Pad Length (Xnn)</text>
<text x="57.3" y="209.3">Index Corner Chamfer</text>
<text x="105.2" y="209.3">CH</text>
<text x="105.5" y="205.4">Y1</text>
<text x="132.8" y="209.3">0.30</text>
<text x="148.7" y="205.4">0.85</text>
<text x="57.3" y="213.2">Contact Pad to Center Pad (Xnn)</text>
<text x="105.3" y="213.2">G1</text>
<text x="116.9" y="213.2">0.35</text>
<text x="57.3" y="217.1">Contact Pad to Contact Pad (Xnn)</text>
<text x="57.3" y="221">Thermal Via Diameter</text>
<text x="105.3" y="217.1">G2</text>
<text x="106.3" y="221">V</text>
<text x="116.9" y="217.1">0.20</text>
<text x="132.8" y="221">0.33</text>
<text x="57.3" y="224.8">Thermal Via Pitch</text>
<text x="105.3" y="224.8">EV</text>
<text x="132.8" y="224.8">1.20</text>
<text x="34" y="232.9">1. Dimensioning and tolerancing per ASME Y14.5M</text>
<text x="34" y="228.3">Notes:</text>
<text x="43.6" y="236.9">BSC: Basic Dimension. Theoretically exact value shown without tolerances.</text>
<text x="34" y="240.9">2. For best soldering results, thermal vias, if used, should be filled or tented to avoid solder loss during</text>
<text x="38.1" y="244.3">reflow process</text>
<text x="125.1" y="251.6">Microchip Technology Drawing C04-2525 Rev A</text>
</g>
</svg>
